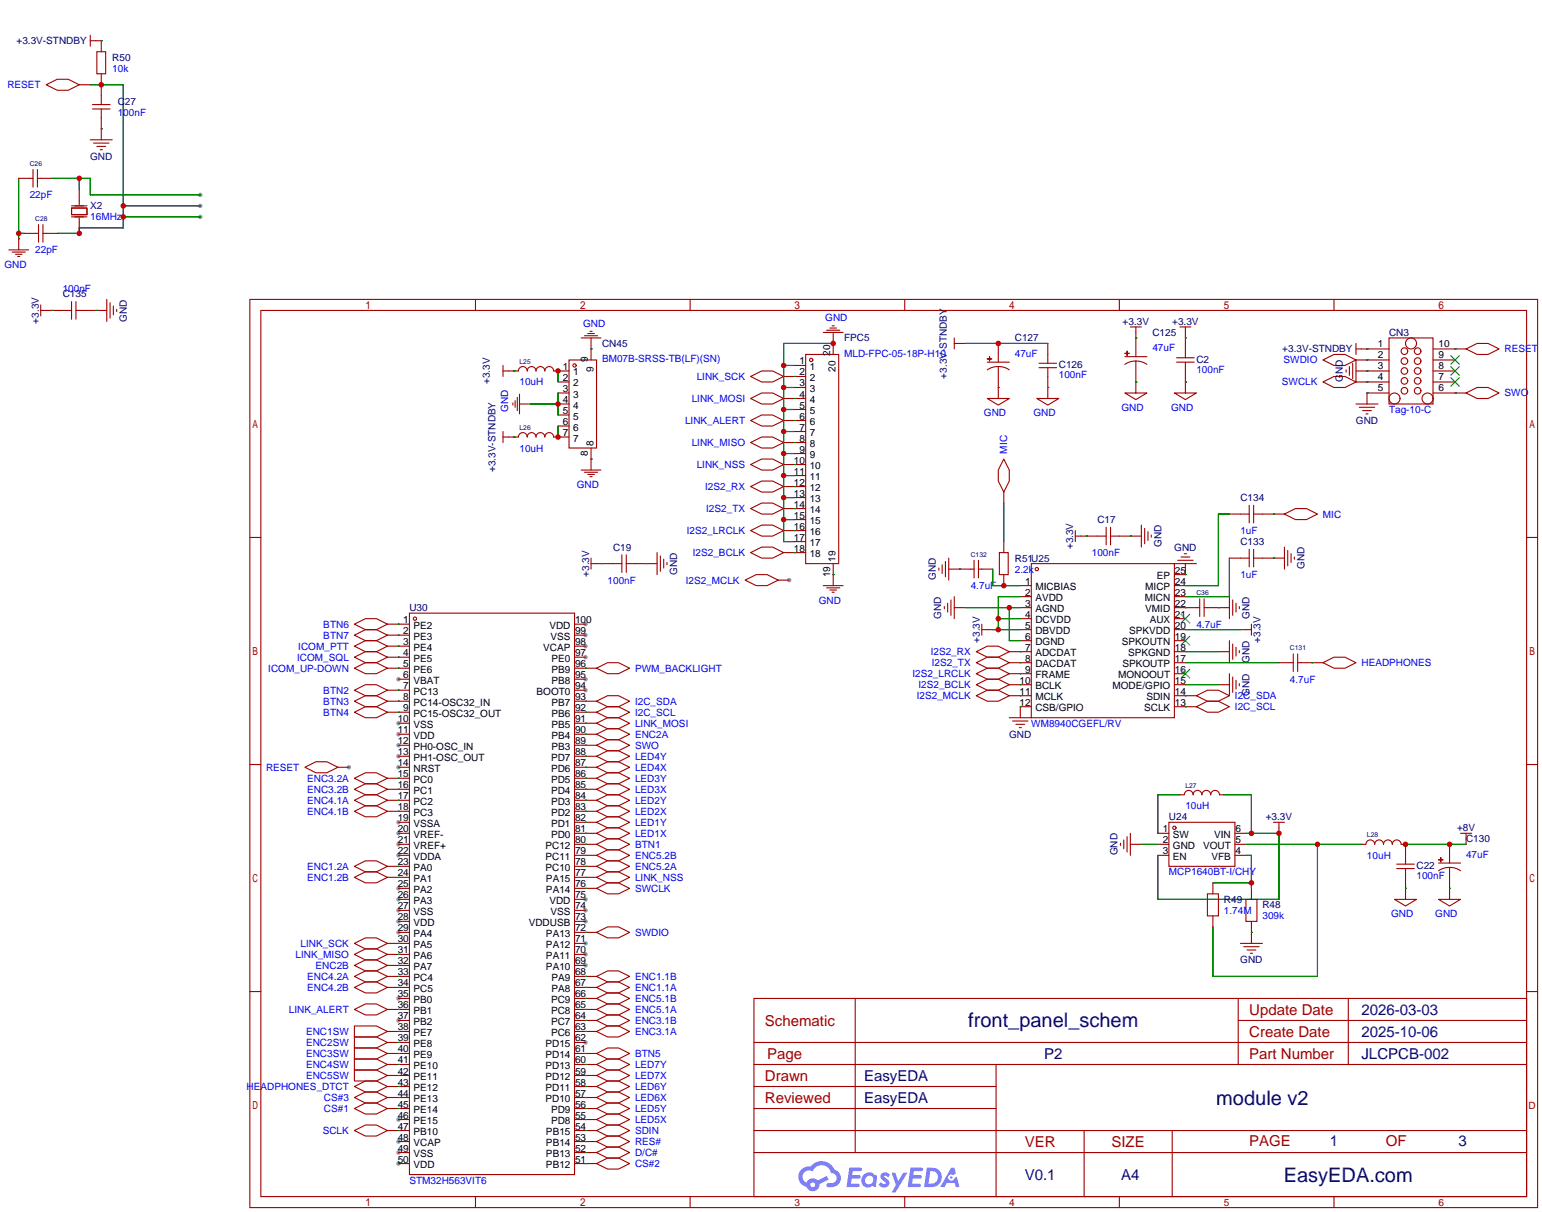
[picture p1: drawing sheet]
<svg xmlns="http://www.w3.org/2000/svg" width="356mm" height="280mm" viewBox="0 0 356 280" stroke-linecap="round" stroke-linejoin="round" font-family="sans-serif">
<g fill="#999">
<circle cx="91.9" cy="156.7" r=".51"/>
<circle cx="91.9" cy="166.9" r=".51"/>
<circle cx="91.9" cy="169.4" r=".51"/>
<circle cx="91.9" cy="172" r=".51"/>
<circle cx="91.9" cy="174.5" r=".51"/>
<circle cx="91.9" cy="177" r=".51"/>
<circle cx="91.9" cy="189.7" r=".51"/>
<circle cx="91.9" cy="192.3" r=".51"/>
<circle cx="91.9" cy="194.8" r=".51"/>
<circle cx="91.9" cy="197.4" r=".51"/>
<circle cx="91.9" cy="205" r=".51"/>
<circle cx="91.9" cy="207.5" r=".51"/>
<circle cx="91.9" cy="210.1" r=".51"/>
<circle cx="91.9" cy="212.6" r=".51"/>
<circle cx="91.9" cy="215.1" r=".51"/>
<circle cx="91.9" cy="230.4" r=".51"/>
<circle cx="91.9" cy="235.5" r=".51"/>
<circle cx="91.9" cy="258.3" r=".51"/>
<circle cx="91.9" cy="263.4" r=".51"/>
<circle cx="91.9" cy="265.9" r=".51"/>
<circle cx="91.9" cy="268.5" r=".51"/>
<circle cx="135.1" cy="240.5" r=".51"/>
<circle cx="135.1" cy="222.8" r=".51"/>
<circle cx="135.1" cy="220.2" r=".51"/>
<circle cx="135.1" cy="217.7" r=".51"/>
<circle cx="135.1" cy="212.6" r=".51"/>
<circle cx="135.1" cy="210.1" r=".51"/>
<circle cx="135.1" cy="207.5" r=".51"/>
<circle cx="135.1" cy="159.3" r=".51"/>
<circle cx="135.1" cy="156.7" r=".51"/>
<circle cx="135.1" cy="151.6" r=".51"/>
<circle cx="135.1" cy="149.1" r=".51"/>
<circle cx="135.1" cy="146.6" r=".51"/>
<circle cx="135.1" cy="144" r=".51"/>
<circle cx="182.1" cy="133.9" r=".51"/>
<circle cx="80.5" cy="177" r=".51"/>
<circle cx="46.2" cy="45" r=".51"/>
<circle cx="46.2" cy="47.5" r=".51"/>
<circle cx="46.2" cy="50" r=".51"/>
</g>
<g fill="none" stroke="#a10000" stroke-width=".25">
<path d="M57.7 69.1h297.1v209.5h-297.1zM60.2 71.6h292.1v204.5h-292.1zM109.7 69.1v2.5M159.3 69.1v2.5M208.8 69.1v2.5M258.3 69.1v2.5M307.8 69.1v2.5M57.7 124h2.5M352.3 124h2.5M57.7 176.4h2.5M352.3 176.4h2.5M57.7 228.8h2.5"/>
<path d="M174 230.4h178.3v45.7h-178.3zM197.4 230.4v35.5M285.8 230.4v15.2M285.8 235.5h66.5M311.1 230.4v15.2M352.3 228.8h2.5M174 250.7h55.9M174 245.6h178.3M174 255.8h55.9M174 240.5h178.3M229.9 245.6v30.5M109.7 276.1v2.5"/>
<path d="M159.3 276.1v2.5M174 265.9h178.3M174 260.9h178.3M208.8 276.1v2.5M250.2 260.9v15.2M258.3 276.1v2.5M270.5 260.9v15.2M307.8 276.1v2.5"/>
</g>
<g fill="#5487ff">
<path d="M203.5 270.8a1.3 1.3 0 0 1 1.9 .3l-.5 .6a.54 .54 0 0 0-.9-.3l.2 .3a1.28 1.28 0 0 1 .7 2 1.53 1.53 0 0 1-2.1-.3l.5-.6 .8 .4a.31 .31 0 0 0 .3-.2 .31 .31 0 0 0-.3-.4 1.12 1.12 0 0 1-.6-1.8z"/>
<path d="M205.8 270.6h.8l.7 2 1.2-2h.9l-2.7 4.5h-.9l1-1.6z"/>
<path d="M196 269.4h2.3a.46 .46 0 0 1 .5 .1 .46 .46 0 0 1 .1 .5l-.4 .2h-1.7l-.2 1h1.7a.4 .4 0 0 1 .3 .4 .4 .4 0 0 1-.4 .3h-1.7l-.1 1.2h1.3a.46 .46 0 0 1 .5 .1 .46 .46 0 0 1 .1 .5l-.3 .2h-2.6z"/>
<path d="M210.1 269.4h2.3a.47 .47 0 0 1 .5 .1 .47 .47 0 0 1 .1 .5l-.4 .2h-1.7l-.1 1h1.6a.4 .4 0 0 1 .3 .4 .4 .4 0 0 1-.4 .3h-1.7l-.1 1.2h1.3a.46 .46 0 0 1 .5 .1 .46 .46 0 0 1 .2 .5l-.4 .2h-2.6z"/>
<path d="M219.5 269.4h.7l.4 1.4-.6 .3a.75 .75 0 0 0-1.2 .3 .75 .75 0 0 0 .5 1.1 .75 .75 0 0 0 1-.7l.5-.3 .6 2.4h-.8l-.3-.9h-1.8l-.6 .9h-.9z"/>
<path d="M213.9 269.4l-.6 4.5h1.4a2.27 2.27 0 0 0 2.6-2.3 2.27 2.27 0 0 0-2.7-2.2zM214.7 270.2a1.5 1.5 0 0 1 1.8 1.6 1.5 1.5 0 0 1-1.9 1.3h-.3z"/>
<path d="M199.3 271.1a1.6 1.6 0 0 0-.3 2.2 1.6 1.6 0 0 0 2.3 .3l.8 .3 .3-2.5-.2-.2-.4-.1a1.58 1.58 0 0 0-2.5 0zM199.9 271.6a.99 .99 0 0 1 1.7 .5 .99 .99 0 0 1-1.4 1.1 .98 .98 0 0 1-.3-1.6z"/>
<path d="M185 269.8a2.37 2.37 0 0 0 1.1 4.1 1.54 1.54 0 0 0 1.8 .9 1.54 1.54 0 0 0 1.2-1.6l2.2-1.1-.5-.7-2.1 1a1.57 1.57 0 0 0-2.6 .5 1.5 1.5 0 0 1-.7-2.1 1.5 1.5 0 0 1 2.2-.5 2.23 2.23 0 0 1 2.2-1.4 2.23 2.23 0 0 1 2 1.8 1.16 1.16 0 0 1 1.3 1.1 1.16 1.16 0 0 1-1.1 1.2h-.7a.47 .47 0 0 0-.6 .4 .47 .47 0 0 0 .5 .5 2.14 2.14 0 0 0 2.7-1.3 2.14 2.14 0 0 0-1.4-2.7 3.2 3.2 0 0 0-5.4-.7h-1.1zM187 273.4a.6 .6 0 0 1 1.2 0 .6 .6 0 0 1-1.2 0z"/>
<circle cx="219.5" cy="271.7" r=".28"/>
</g>
<g fill="none" stroke="#a10000" stroke-width=".25">
<path d="M10.7 19.6l2.5-1.3h2.5l2.6 1.3-2.6 1.2h-2.5zM18.3 19.6h2.5M20.8 9.4h2.6v2.5M20.8 8.1v2.6M22.4 11.9h2v5.1h-2zM23.4 17v7.1M7.6 39.1v4.1M8.6 39.1v4.1M20.8 32.3h5.1M21.3 24.1h4.1M21.3 25.1h4.1M21.6 33h3.5"/>
<path d="M22.4 33.8h2M23.1 34.5h.5M23.4 25.1v7.2M2 57.7h4.6M2.8 58.2h3M3.6 58.7h1.5M4.1 59.2h.5M4.3 55.1h.1M4.3 55.1v2.6M4.3 41.1h3.3M5.6 53.8h3.3M8.6 41.1h3.3"/>
<path d="M8.9 51.8v4.1M9.9 51.8v4.1M9.9 53.8h3.3M16.5 48h3.6v1.5h-3.6zM16.5 47.5h3.6M16.5 50h3.6M18.3 43.7v3.5M18.3 50.3v3.5M9.4 71.6h7.1M9.4 70.4v2.5M16.5 69.6v4.1M17.5 69.6v4.1"/>
<path d="M17.5 71.6h7.1M24.6 69.1v5.1M25.4 69.8v3.6M26.2 70.6v2M26.9 71.4v.5M134.1 78h4.6M134.9 77.5h3M135.6 77h1.6M136.1 76.5h.6M136.4 78v5.1M190 76.7h4.6M190.8 76.2h3"/>
<path d="M191.5 75.7h1.5M192 75.2h.5M192.3 79.2h.1M192.3 76.7v5.1M220.2 79.2h2.6M220.2 78v2.5M230.4 79.2v4.4M241.8 79.2v4.6M260.9 75.4h2.5M262.1 75.4v6.9M272.3 75.4h2.5M273.6 75.4v7.1"/>
<path d="M312.9 79.2v2.6M320.5 78h10.2v15.2h-10.2zM116.1 85.6h3.5a1.02 1.02 0 0 1 1.1-1 1.02 1.02 0 0 1 1 1 1.02 1.02 0 0 1 1-1 1.02 1.02 0 0 1 1 1 1.02 1.02 0 0 1 1-1 1.02 1.02 0 0 1 1 1 1.02 1.02 0 0 1 1-1 1.02 1.02 0 0 1 1.1 1h3.5M116.1 84.3v2.6M116.1 99.6v2.5M118.4 93v.5M118.9 92.5v1.5M119.4 91.7v3M119.9 93.2h2.5M119.9 90.9v4.6M122.4 93.2h.1M128.8 88.1h2.5"/>
<path d="M128.8 90.7h2.5M128.8 93.2h2.5M128.8 95.8h2.5M128.8 98.3h2.5M131.3 83.1h6.4v20.3h-6.4zM136.4 80.5h.1M173.2 86.9l2.6-1.3h2.5l2.5 1.3-2.5 1.2h-2.5zM173.2 91.9l2.6-1.2h2.5l2.5 1.2-2.5 1.3h-2.5zM173.2 97l2.6-1.2h2.5l2.5 1.2-2.5 1.3h-2.5zM180.8 86.9h5.1M180.8 91.9h5.1M180.8 97h5.1"/>
<path d="M183.4 84.3h2.5M183.4 89.4h2.5M183.4 94.5h2.5M183.4 99.6h2.5M185.9 81.8h7.6v48.2h-7.6zM227.8 82.8h1.1zM227.8 91.9h5.1l-2.5 1.6zM227.8 83.6h5.1M228.3 82.3l.1 1zM230.4 89.4h.1M230.4 84.6l1.6 .2 .9 .5M230.4 84.6l-1.1 .1-1.5 .6"/>
<path d="M230.4 84.6v7.3M239.3 91.9h5l-2.5 1.6zM239.8 84.8h4M239.8 83.8h4M241.8 89.4h.1M241.8 84.8v7.1M259.6 81.5l1 .1zM259.6 90.7h5.1l-2.6 1.5zM259.6 82.3h5.1M260.1 81v1zM262.1 88.1h.1M262.1 83.3l1.6 .3 1 .5"/>
<path d="M262.1 83.3l-1 .1-1.5 .7M262.1 83.3v7.4M271 90.7h5.1l-2.5 1.5zM271.5 83.6h4.1M271.5 82.5h4.1M273.6 88.1h.1M273.6 83.6v7.1M305.3 83.1l2.5-1.3h2.6l2.5 1.3-2.5 1.2h-2.6zM305.3 88.1l2.5-1.2h2.6l2.5 1.2-2.5 1.3h-2.6zM310.6 85.3v.6M311.4 84.6v2M312.2 83.8v3.6"/>
<path d="M312.9 80.5h7.6M312.9 83.1h7.6M312.9 85.6h7.6M312.9 88.1h7.6M312.9 93.2h5.1M312.9 83.1v5M313.7 94h3.5M314.5 94.7h2M315.2 95.5h.5M320.5 90.7h-5v2.5M330.7 80.5h7.6M330.7 83.1h5.1"/>
<path d="M330.7 85.6h5.1M330.7 88.1h5.1M330.7 90.7h7.6M338.3 90.7l2.6-1.3h2.5l2.5 1.3-2.5 1.2h-2.5zM338.3 80.5l2.6-1.3h2.5l2.5 1.3-2.5 1.3h-2.5zM116.1 100.8h3.5a1.02 1.02 0 0 1 1.1-1 1.02 1.02 0 0 1 1 1 1.02 1.02 0 0 1 1-1 1.02 1.02 0 0 1 1 1 1.02 1.02 0 0 1 1-1 1.02 1.02 0 0 1 1 1 1.02 1.02 0 0 1 1-1 1.02 1.02 0 0 1 1.1 1h3.5M134.1 108.5h4.6M134.9 109h3M135.6 109.5h1.6M136.1 110h.6M136.4 105.9h.1M136.4 103.4v5.1"/>
<path d="M173.2 102.1l2.6-1.3h2.5l2.5 1.3-2.5 1.3h-2.5zM173.2 107.2l2.6-1.3h2.5l2.5 1.3-2.5 1.3h-2.5zM173.2 112.3l2.6-1.3h2.5l2.5 1.3-2.5 1.2h-2.5zM173.2 117.3l2.6-1.2h2.5l2.5 1.2-2.5 1.3h-2.5zM180.8 102.1h5.1M180.8 107.2h5.1M180.8 112.3h5.1M180.8 117.3h5.1M183.4 104.6h2.5M183.4 109.7h2.5M183.4 114.8h2.5M183.4 119.9h2.5"/>
<path d="M231.6 105.9l1.3 2.6v2.5l-1.3 2.5-1.2-2.5v-2.5zM231.6 113.5v2.6M283.7 118.6h4.6M288.3 116.6v4M289.3 116.6v4M289.3 118.6h7.1M296.4 118.6l2.6-1.3h2.5l2.5 1.3-2.5 1.3h-2.5zM136.4 130h7.1M136.4 128.8v2.5M143.5 128v4.1M144.5 128v4.1M144.5 130h7.1"/>
<path d="M151.6 127.5v5.1M152.4 128.3v3.5M153.2 129v2.1M153.9 129.8v.5M172 133.9l2.5-1.3h2.5l2.6 1.3-2.6 1.2h-2.5zM173.2 122.4l2.6-1.2h2.5l2.5 1.2-2.5 1.3h-2.5zM173.2 127.5l2.6-1.3h2.5l2.5 1.3-2.5 1.3h-2.5zM179.6 133.9h2.5M180.8 122.4h5.1M180.8 127.5h5.1M183.4 125h2.5M190 135.1h4.6"/>
<path d="M190.8 135.6h3M191.5 136.1h1.5M192 136.7h.5M192.3 132.6h.1M192.3 130v5.1M216.7 131.1v.5M217.4 130.3v2M217.9 140v.5M218.2 129.5v3.6M218.7 139.2v2M218.9 131.3h5.9M218.9 128.8v5.1"/>
<path d="M219.5 138.4v3.6M220.2 137.7v5M224.8 129.3v4M225.8 129.3v4M225.8 131.3h3.3M230.6 127.5h2.1v5.1h-2.1zM231.6 125v2.5M231.6 132.6v2.5M235.5 135.1h2.5M235.5 137.7h2.5M238 130h33v35.6h-33zM248.2 123.7h7.1"/>
<path d="M248.2 122.4v2.6M255.3 121.7v4M256.3 121.7v4M256.3 123.7h7.1M263.4 121.2v5M264.2 121.9v3.6M264.9 122.7v2M265.7 123.4v.6M271 130h5.1M271 135.1h2.6M271 137.7h2.6M271.8 129.3h3.5"/>
<path d="M272.5 128.5h2.1M273.3 127.8h.5M273.6 130v2.6h-2.6M276.9 138.2v4M277.9 138.2v4M283.7 137.7v5M283.7 128.8h4.6M284.5 138.4v3.6M285.2 139.2v2M286 140v.5M288.3 126.7v4.1M289.3 128.8h7.1"/>
<path d="M289.3 126.7v4.1M296.4 126.2v5.1M297.2 127v3.6M297.9 127.8v2M298.7 128.5v.5M81.8 151.6l2.5-1.2h2.6l2.5 1.2-2.5 1.3h-2.6zM81.8 149.1l2.5-1.3h2.6l2.5 1.3-2.5 1.3h-2.6zM81.8 146.6l2.5-1.3h2.6l2.5 1.3-2.5 1.2h-2.6zM81.8 159.3l2.5-1.3h2.6l2.5 1.3-2.5 1.2h-2.6zM81.8 144l2.5-1.3h2.6l2.5 1.3-2.5 1.3h-2.6zM81.8 154.2l2.5-1.3h2.6l2.5 1.3-2.5 1.2h-2.6zM89.4 151.6h5.1"/>
<path d="M89.4 149.1h5.1M89.4 146.6h5.1M89.4 159.3h5.1M89.4 144h5.1M89.4 154.2h5.1M91.9 156.7h2.6M94.5 141.5h38.1v129.5h-38.1zM132.6 151.6h2.5M132.6 149.1h2.5M132.6 146.6h2.5M132.6 159.3h2.5M132.6 144h2.5"/>
<path d="M132.6 154.2h5.1M132.6 156.7h2.5M137.7 154.2l2.5-1.3h2.5l2.6 1.3-2.6 1.2h-2.5zM220.2 140.2h2.6M225.3 150.4l2.5-1.3h2.6l2.5 1.3-2.5 1.2h-2.6zM225.3 152.9l2.5-1.3h2.6l2.5 1.3-2.5 1.3h-2.6zM225.3 155.4l2.5-1.2h2.6l2.5 1.2-2.5 1.3h-2.6zM225.3 158l2.5-1.3h2.6l2.5 1.3-2.5 1.3h-2.6zM226.6 145.3h2.5M226.6 144v2.6M232.9 150.4h5.1M232.9 152.9h5.1"/>
<path d="M232.9 155.4h5.1M232.9 158h5.1M235.5 140.2h2.5M235.5 142.7h2.5M235.5 145.3h2.5M235.5 147.8h2.5M271 140.2h5.9M271 142.7h2.6M271 145.3h2.6M271 147.8h2.6M271 150.4h2.6M271 152.9h2.6"/>
<path d="M271 155.4h2.6M271 158h2.6M277.9 140.2h5.8M281.2 150.4h2.5M281.2 158h2.5M283.7 147.8v5.1M283.7 155.4v5.1M284.5 148.6v3.5M284.5 156.2v3.6M285.2 149.4v2M285.2 157v2M286 150.1v.5"/>
<path d="M286 157.7v.5M286.3 145.3h2.5M288.8 144v2.6M295.1 152.9h3.3M298.4 150.9v4M299.5 152.9h5.8M299.5 150.9v4M305.3 152.9l2.5-1.3h2.6l2.5 1.3-2.5 1.3h-2.6zM70.4 177l2.5-1.2h2.5l2.6 1.2-2.6 1.3h-2.5zM78 177h2.5M81.8 161.8l2.5-1.3h2.6l2.5 1.3-2.5 1.3h-2.6zM81.8 164.3l2.5-1.2h2.6l2.5 1.2-2.5 1.3h-2.6z"/>
<path d="M81.8 179.6l2.5-1.3h2.6l2.5 1.3-2.5 1.2h-2.6zM89.4 164.3h5.1M89.4 161.8h5.1M89.4 179.6h5.1M91.9 177h2.6M91.9 174.5h2.6M91.9 166.9h2.6M91.9 169.4h2.6M91.9 172h2.6M132.6 177h5.1M132.6 174.5h5.1M132.6 164.3h5.1"/>
<path d="M132.6 161.8h5.1M132.6 166.9h5.1M132.6 179.6h5.1M132.6 169.4h5.1M132.6 172h5.1M137.7 177l2.5-1.2h2.5l2.6 1.2-2.6 1.3h-2.5zM137.7 174.5l2.5-1.3h2.5l2.6 1.3-2.6 1.3h-2.5zM137.7 164.3l2.5-1.2h2.5l2.6 1.2-2.6 1.3h-2.5zM137.7 161.8l2.5-1.3h2.5l2.6 1.3-2.6 1.3h-2.5zM137.7 166.9l2.5-1.3h2.5l2.6 1.3-2.6 1.2h-2.5zM137.7 179.6l2.5-1.3h2.5l2.6 1.3-2.6 1.2h-2.5zM137.7 169.4l2.5-1.3h2.5l2.6 1.3-2.6 1.3h-2.5z"/>
<path d="M137.7 172l2.5-1.3h2.5l2.6 1.3-2.6 1.2h-2.5zM225.3 160.5l2.5-1.2h2.6l2.5 1.2-2.5 1.3h-2.6zM232.9 160.5h5.1M232.9 165.6h5.1M233.7 166.4h3.5M234.4 167.1h2.1M235.2 167.9h.5M238 163.1h-2.5v2.5M271 160.5h5.1M271 163.1h5.1M276.1 163.1l2.5-1.3h2.6l2.5 1.3-2.5 1.2h-2.6zM276.1 160.5l2.5-1.2h2.6l2.5 1.2-2.5 1.3h-2.6z"/>
<path d="M81.8 199.9l2.5-1.3h2.6l2.5 1.3-2.5 1.3h-2.6zM81.8 182.1l2.5-1.3h2.6l2.5 1.3-2.5 1.3h-2.6zM81.8 184.7l2.5-1.3h2.6l2.5 1.3-2.5 1.2h-2.6zM81.8 187.2l2.5-1.3h2.6l2.5 1.3-2.5 1.3h-2.6zM89.4 184.7h5.1M89.4 182.1h5.1M89.4 187.2h5.1M89.4 199.9h5.1M91.9 192.3h2.6M91.9 194.8h2.6M91.9 197.4h2.6M91.9 189.7h2.6"/>
<path d="M132.6 192.3h5.1M132.6 194.8h5.1M132.6 197.4h5.1M132.6 189.7h5.1M132.6 184.7h5.1M132.6 182.1h5.1M132.6 187.2h5.1M132.6 199.9h5.1M137.7 192.3l2.5-1.3h2.5l2.6 1.3-2.6 1.2h-2.5zM137.7 189.7l2.5-1.2h2.5l2.6 1.2-2.6 1.3h-2.5zM137.7 194.8l2.5-1.3h2.5l2.6 1.3-2.6 1.3h-2.5zM137.7 184.7l2.5-1.3h2.5l2.6 1.3-2.6 1.2h-2.5z"/>
<path d="M137.7 182.1l2.5-1.3h2.5l2.6 1.3-2.6 1.3h-2.5zM137.7 187.2l2.5-1.3h2.5l2.6 1.3-2.6 1.3h-2.5zM137.7 199.9l2.5-1.3h2.5l2.6 1.3-2.6 1.3h-2.5zM137.7 197.4l2.5-1.3h2.5l2.6 1.3-2.6 1.2h-2.5zM258.6 194.6v.5M259.3 193.8v2M260.1 193v3.6M260.9 194.8h2.5M260.9 192.3v5.1M267.2 192.3h2.5M267.2 194.8h2.5M267.2 197.4h2.5"/>
<path d="M269.7 189.7h15.3v10.2h-15.3zM272.3 183.4h1a1.02 1.02 0 0 1 1-1 1.02 1.02 0 0 1 1 1 1.02 1.02 0 0 1 1.1-1 1.02 1.02 0 0 1 1 1 1.02 1.02 0 0 1 1-1 1.02 1.02 0 0 1 1 1 1.02 1.02 0 0 1 1-1 1.02 1.02 0 0 1 1 1h1M285 192.3h2.5M285 194.8h2.5M285 197.4h2.5M293.9 189.7h2.5M295.1 189.7v2.6M314.2 194.8h1a1.02 1.02 0 0 1 1-1 1.02 1.02 0 0 1 1 1 1.02 1.02 0 0 1 1.1-1 1.02 1.02 0 0 1 1 1 1.02 1.02 0 0 1 1-1 1.02 1.02 0 0 1 1 1 1.02 1.02 0 0 1 1-1 1.02 1.02 0 0 1 1 1h1.1v4.6M322.3 199.4h4.1M332 198.4h1zM332 199.1h5.1M332.5 197.9v1z"/>
<path d="M334.5 194.8v4.3M337.1 192.3h2.5M338.3 192.3v2.5M81.8 217.7l2.5-1.3h2.6l2.5 1.3-2.5 1.2h-2.6zM81.8 202.4l2.5-1.2h2.6l2.5 1.2-2.5 1.3h-2.6zM89.4 217.7h5.1M89.4 202.4h5.1M91.9 215.1h2.6M91.9 205h2.6M91.9 207.5h2.6M91.9 210.1h2.6M91.9 212.6h2.6"/>
<path d="M132.6 217.7h2.5M132.6 215.1h5.1M132.6 205h5.1M132.6 202.4h5.1M132.6 207.5h2.5M132.6 210.1h2.5M132.6 212.6h2.5M137.7 215.1l2.5-1.2h2.5l2.6 1.2-2.6 1.3h-2.5zM137.7 205l2.5-1.3h2.5l2.6 1.3-2.6 1.2h-2.5zM137.7 202.4l2.5-1.2h2.5l2.6 1.2-2.6 1.3h-2.5zM278.6 206.2h2.6v5.1h-2.6zM279.9 203.7v2.5"/>
<path d="M279.9 211.3v2.6M286.3 217.7h5M287 218.4h3.6M287.5 207.5h2.6v5.1h-2.6zM287.8 219.2h2M288.5 220h.6M288.8 205v2.5M288.8 212.6v5.1M321.8 207.5h5.1l-2.5 1.5zM322.3 200.4h4.1M324.4 205h.1M324.4 200.4v7.1"/>
<path d="M332 207.5h5.1l-2.6 1.5zM334.5 205h.1M334.5 200.2l1.6 .2 1 .5M334.5 200.2l-1.1 .1-1.4 .6M334.5 200.2v7.3M81.8 239.3h5.1l2.5 1.2-2.5 1.3h-5.1zM81.8 236.7h5.1l2.5 1.3-2.5 1.3h-5.1zM81.8 220.2l2.5-1.3h2.6l2.5 1.3-2.5 1.3h-2.6zM81.8 232.9l2.5-1.3h2.6l2.5 1.3-2.5 1.3h-2.6zM81.8 222.8l2.5-1.3h2.6l2.5 1.3-2.5 1.2h-2.6zM81.8 225.3l2.5-1.3h2.6l2.5 1.3-2.5 1.3h-2.6zM81.8 227.8l2.5-1.2h2.6l2.5 1.2-2.5 1.3h-2.6z"/>
<path d="M89.4 238h5.1M89.4 220.2h5.1M89.4 232.9h5.1M89.4 222.8h5.1M89.4 225.3h5.1M89.4 227.8h5.1M91.9 230.4h2.6M91.9 235.5h2.6M132.6 238h5.1M132.6 220.2h2.5M132.6 232.9h5.1M132.6 222.8h2.5"/>
<path d="M132.6 225.3h5.1M132.6 227.8h5.1M132.6 230.4h5.1M132.6 235.5h5.1M137.7 227.8l2.5-1.2h2.5l2.6 1.2-2.6 1.3h-2.5zM137.7 225.3l2.5-1.3h2.5l2.6 1.3-2.6 1.3h-2.5zM137.7 238l2.5-1.3h2.5l2.6 1.3-2.6 1.3h-2.5zM137.7 235.5l2.5-1.3h2.5l2.6 1.3-2.6 1.2h-2.5zM137.7 232.9l2.5-1.3h2.5l2.6 1.3-2.6 1.3h-2.5zM137.7 230.4l2.5-1.3h2.5l2.6 1.3-2.6 1.2h-2.5zM81.8 255.8l2.5-1.3h2.6l2.5 1.3-2.5 1.2h-2.6zM81.8 250.7l2.5-1.3h2.6l2.5 1.3-2.5 1.3h-2.6z"/>
<path d="M81.8 244.3h5.1l2.5 1.3-2.5 1.3h-5.1zM81.8 241.8h5.1l2.5 1.3-2.5 1.2h-5.1zM81.8 246.9h5.1l2.5 1.3-2.5 1.2h-5.1zM81.8 253.2l2.5-1.2h2.6l2.5 1.2-2.5 1.3h-2.6zM89.4 255.8h5.1M89.4 253.2h5.1M89.4 245.6h5.1M89.4 248.2h5.1M89.4 240.5h5.1M89.4 250.7h5.1M89.4 243.1h5.1M91.9 258.3h2.6"/>
<path d="M132.6 258.3h5.1M132.6 255.8h5.1M132.6 253.2h5.1M132.6 245.6h5.1M132.6 248.2h5.1M132.6 240.5h2.5M132.6 250.7h5.1M132.6 243.1h5.1M137.7 258.3l2.5-1.3h2.5l2.6 1.3-2.6 1.3h-2.5zM137.7 255.8l2.5-1.3h2.5l2.6 1.3-2.6 1.2h-2.5zM137.7 253.2l2.5-1.2h2.5l2.6 1.2-2.6 1.3h-2.5zM137.7 245.6l2.5-1.3h2.5l2.6 1.3-2.6 1.3h-2.5z"/>
<path d="M137.7 248.2l2.5-1.3h2.5l2.6 1.3-2.6 1.2h-2.5zM137.7 250.7l2.5-1.3h2.5l2.6 1.3-2.6 1.3h-2.5zM137.7 243.1l2.5-1.3h2.5l2.6 1.3-2.6 1.2h-2.5zM81.8 260.9l2.5-1.3h2.6l2.5 1.3-2.5 1.2h-2.6zM89.4 260.9h5.1M91.9 265.9h2.6M91.9 268.5h2.6M91.9 263.4h2.6M132.6 260.9h5.1M132.6 265.9h5.1M132.6 268.5h5.1M132.6 263.4h5.1"/>
<path d="M137.7 265.9l2.5-1.2h2.5l2.6 1.2-2.6 1.3h-2.5zM137.7 260.9l2.5-1.3h2.5l2.6 1.3-2.6 1.2h-2.5zM137.7 268.5l2.5-1.3h2.5l2.6 1.3-2.6 1.2h-2.5zM137.7 263.4l2.5-1.3h2.5l2.6 1.3-2.6 1.3h-2.5z"/>
<circle cx="325.6" cy="79.2" r="1.27"/>
<circle cx="132.6" cy="84.3" r=".38"/>
<circle cx="187.2" cy="83.1" r=".38"/>
<circle cx="321.8" cy="91.9" r="1.27"/>
<circle cx="324.1" cy="81" r=".76"/>
<circle cx="324.1" cy="90.2" r=".76"/>
<circle cx="324.1" cy="87.9" r=".76"/>
<circle cx="324.1" cy="85.6" r=".76"/>
<circle cx="324.1" cy="83.3" r=".76"/>
<circle cx="327.2" cy="87.9" r=".76"/>
<circle cx="327.2" cy="81" r=".76"/>
<circle cx="327.2" cy="90.2" r=".76"/>
<circle cx="327.2" cy="85.6" r=".76"/>
<circle cx="327.2" cy="83.3" r=".76"/>
<circle cx="329.4" cy="91.9" r="1.27"/>
<circle cx="239.3" cy="131.3" r=".38"/>
<circle cx="95.8" cy="142.7" r=".38"/>
<circle cx="271" cy="191" r=".38"/>
</g>
<g fill="none" stroke="#008700" stroke-width=".25">
<path d="M20.8 19.6h7.6v33h-10.1v1.2h-5.1M23.4 9.4h.1M23.4 29.7h.1M4.3 53.8h1.3M4.3 41.1v14M11.9 41.1h8.9v3.9h25.4M18.3 41.1v2.6M28.4 47.5h17.8M28.4 50h17.8M11.9 71.6h.1M22.1 71.6h.1M192.3 79.2h-11.5v45.8h2.6"/>
<path d="M222.8 79.2h19M262.1 78h.1M273.6 78h.1M118.6 85.6h.1M122.4 93.2h6.4M128.8 85.6v2.5M128.8 90.7v5.1M128.8 98.3v2.5M136.4 80.5h.1M180.8 84.3h2.6M180.8 89.4h2.6M180.8 94.5h2.6"/>
<path d="M180.8 99.6h2.6M183.4 86.9h.1M183.4 91.9h.1M183.4 97h.1M230.4 89.4h.1M241.8 89.4h.1M262.1 88.1h.1M273.6 88.1h.1M315.5 83.1h.1M315.5 88.1h.1M315.5 90.7h.1M315.5 85.6h.1"/>
<path d="M315.5 80.5h.1M335.8 90.7h.1M335.8 80.5h.1M118.6 100.8h.1M136.4 105.9h.1M180.8 104.6h2.6M180.8 109.7h2.6M180.8 114.8h2.6M180.8 119.9h2.6M183.4 102.1h.1M183.4 107.2h.1M183.4 112.3h.1"/>
<path d="M183.4 117.3h.1M231.6 116.1v8.9M283.7 118.6h-2.5v16.5h-7.6M293.9 118.6h.1M138.9 130h.1M149.1 130h.1M183.4 122.4h.1M183.4 127.5h.1M192.3 132.6h.1M221.5 131.3h.1M229.1 131.3v3.8h6.4M235.5 137.7h-5.1v7.6"/>
<path d="M250.7 123.7h.1M260.9 123.7h.1M273.6 132.6h.1M283.7 128.8v8.9h-10.1M293.9 128.8h.1M91.9 159.3h.1M91.9 146.6h.1M91.9 144h.1M91.9 151.6h.1M91.9 149.1h.1M91.9 154.2h.1M135.1 154.2h.1"/>
<path d="M222.8 140.2h12.7M229.1 145.3h6.4M230.4 142.7h5.1M232.9 140.2v7.6h2.6M235.5 150.4h.1M235.5 152.9h.1M235.5 155.4h.1M235.5 158h.1M273.6 140.2h.1M273.6 145.3h12.7M273.6 158h7.6M273.6 150.4h7.6"/>
<path d="M273.6 152.9h21.5M281.2 140.2h.1M302.8 152.9h.1M91.9 179.6h.1M91.9 161.8h.1M91.9 164.3h.1M135.1 169.4h.1M135.1 179.6h.1M135.1 177h.1M135.1 174.5h.1M135.1 164.3h.1M135.1 161.8h.1"/>
<path d="M135.1 166.9h.1M135.1 172h.1M235.5 163.1h.1M235.5 160.5h.1M273.6 163.1h.1M273.6 160.5h.1M91.9 199.9h.1M91.9 182.1h.1M91.9 184.7h.1M91.9 187.2h.1M135.1 199.9h.1M135.1 197.4h.1"/>
<path d="M135.1 194.8h.1M135.1 192.3h.1M135.1 189.7h.1M135.1 187.2h.1M135.1 184.7h.1M135.1 182.1h.1M263.4 194.8h3.8M272.3 183.4h-5.1v8.9M282.4 183.4h6.4v8.9M287.5 194.8h26.7M287.5 192.3h7.6v15.2h-27.9v-10.1M287.5 197.4h1.3v7.6"/>
<path d="M304 194.8v30.5h-24.1v-11.4M324.4 194.8h13.9M91.9 202.4h.1M91.9 217.7h.1M135.1 202.4h.1M135.1 215.1h.1M135.1 205h.1M279.9 203.7h8.9M288.8 215.1h.1M324.4 205h.1M334.5 205h.1M91.9 222.8h.1"/>
<path d="M91.9 225.3h.1M91.9 227.8h.1M91.9 238h.1M91.9 220.2h.1M91.9 232.9h.1M135.1 227.8h.1M135.1 225.3h.1M135.1 238h.1M135.1 235.5h.1M135.1 232.9h.1M135.1 230.4h.1M91.9 240.5h.1"/>
<path d="M91.9 243.1h.1M91.9 245.6h.1M91.9 248.2h.1M91.9 250.7h.1M91.9 253.2h.1M91.9 255.8h.1M135.1 243.1h.1M135.1 258.3h.1M135.1 255.8h.1M135.1 253.2h.1M135.1 250.7h.1M135.1 248.2h.1"/>
<path d="M135.1 245.6h.1M91.9 260.9h.1M135.1 260.9h.1M135.1 265.9h.1M135.1 268.5h.1M135.1 263.4h.1"/>
</g>
<path d="M334.8 82l2 2.1M334.8 84.6l2 2M334.8 87.1l2 2.1M336.8 84.6l-2 2M336.8 82l-2 2.1M336.8 87.1l-2 2.1M272.5 141.7l2.1 2.1M272.5 146.8l2.1 2M272.5 154.4l2.1 2.1M274.6 141.7l-2.1 2.1M274.6 146.8l-2.1 2M274.6 154.4l-2.1 2.1" fill="none" stroke="#3c3" stroke-width=".25"/>
<g fill="#c00">
<circle cx="288.8" cy="192.3" r=".63"/>
<circle cx="295.1" cy="192.3" r=".63"/>
<circle cx="304" cy="194.8" r=".63"/>
<circle cx="288.8" cy="203.7" r=".63"/>
<circle cx="324.4" cy="194.8" r=".63"/>
<circle cx="334.5" cy="194.8" r=".63"/>
<circle cx="230.4" cy="79.2" r=".63"/>
<circle cx="18.3" cy="41.1" r=".63"/>
<circle cx="18.3" cy="53.8" r=".63"/>
<circle cx="28.4" cy="50" r=".63"/>
<circle cx="28.4" cy="47.5" r=".63"/>
<circle cx="23.4" cy="19.6" r=".63"/>
<circle cx="4.3" cy="53.8" r=".63"/>
<circle cx="230.4" cy="145.3" r=".63"/>
<circle cx="230.4" cy="142.7" r=".63"/>
<circle cx="232.9" cy="140.2" r=".63"/>
<circle cx="231.6" cy="135.1" r=".63"/>
<circle cx="128.8" cy="100.8" r=".63"/>
<circle cx="128.8" cy="85.6" r=".63"/>
<circle cx="128.8" cy="93.2" r=".63"/>
<circle cx="192.3" cy="79.2" r=".63"/>
<circle cx="180.8" cy="84.3" r=".63"/>
<circle cx="180.8" cy="89.4" r=".63"/>
<circle cx="180.8" cy="94.5" r=".63"/>
<circle cx="180.8" cy="99.6" r=".63"/>
<circle cx="180.8" cy="104.6" r=".63"/>
<circle cx="180.8" cy="109.7" r=".63"/>
<circle cx="180.8" cy="114.8" r=".63"/>
<circle cx="180.8" cy="119.9" r=".63"/>
</g>
<g font-size="4.6" fill="#000080">
<text x="223.4" y="237.1">front_panel_schem</text>
<text x="280.7" y="254.9">module v2</text>
<text x="296.3" y="272.6">EasyEDA.com</text>
</g>
<g font-size="3.5" fill="#a00000">
<text x="176.5" y="236.7">Schematic</text>
<text x="288.3" y="239.2">Create Date</text>
<text x="288.3" y="234.1">Update Date</text>
<text x="177" y="244.3">Page</text>
<text x="288.3" y="244.3">Part Number</text>
<text x="176.5" y="249.4">Drawn</text>
<text x="176.5" y="254.5">Reviewed</text>
<text x="236.5" y="264.6">VER</text>
<text x="256.5" y="264.6">SIZE</text>
<text x="288.3" y="264.4">PAGE</text>
<text x="319.8" y="264.4">OF</text>
</g>
<g font-size="3.5" fill="#000080">
<text x="314.2" y="234.1">2026-03-03</text>
<text x="314.2" y="239.2">2025-10-06</text>
<text x="241" y="244.3">P2</text>
<text x="314.2" y="244.3">JLCPCB-002</text>
<text x="199.4" y="249.4">EasyEDA</text>
<text x="199.4" y="254.5">EasyEDA</text>
<text x="306.9" y="264.4">1</text>
<text x="336.6" y="264.4">3</text>
<text x="236.5" y="272.2">V0.1</text>
<text x="258.7" y="272.2">A4</text>
</g>
<g font-size="2.3" fill="#000080">
<text x="3.8" y="10.2">+3.3V-STNDBY</text>
<text x="25.9" y="14">R50</text>
<text x="27.2" y="24.2">C27</text>
<text x="20.8" y="36.9">GND</text>
<text x="20.8" y="48.3">X2</text>
<text x="14.5" y="68.6">C135</text>
<text x="8.9" y="74.7" transform="rotate(-90 8.9 74.7)">+3.3V</text>
<text x="29.3" y="74.2" transform="rotate(-90 29.3 74.2)">GND</text>
<text x="259.1" y="75">+3.3V</text>
<text x="265.9" y="77.5">C125</text>
<text x="270.5" y="75">+3.3V</text>
<text x="320.5" y="77.5">CN3</text>
<text x="138.9" y="80.1">CN45</text>
<text x="194.8" y="78.8">FPC5</text>
<text x="234.2" y="78.8">C127</text>
<text x="276.1" y="83.7">C2</text>
<text x="295.9" y="81.3">+3.3V-STNDBY</text>
<text x="113.1" y="88.6" transform="rotate(-90 113.1 88.6)">+3.3V</text>
<text x="218.5" y="87.4" transform="rotate(-90 218.5 87.4)">+3.3V-STNDBY</text>
<text x="244.3" y="85">C126</text>
<text x="309.9" y="88.2" transform="rotate(-90 309.9 88.2)">GND</text>
<text x="312.9" y="97.8">GND</text>
<text x="114.3" y="109" transform="rotate(-90 114.3 109)">+3.3V-STNDBY</text>
<text x="286.3" y="115.6">C134</text>
<text x="253.2" y="120.7">C17</text>
<text x="286.3" y="125.8">C133</text>
<text x="141.5" y="127">C19</text>
<text x="234.2" y="129.6">R51U25</text>
<text x="247.7" y="126.7" transform="rotate(-90 247.7 126.7)">+3.3V</text>
<text x="268" y="126.3" transform="rotate(-90 268 126.3)">GND</text>
<text x="271" y="127">GND</text>
<text x="301" y="131.3" transform="rotate(-90 301 131.3)">GND</text>
<text x="135.9" y="133.1" transform="rotate(-90 135.9 133.1)">+3.3V</text>
<text x="156.3" y="132.6" transform="rotate(-90 156.3 132.6)">GND</text>
<text x="215.9" y="133.9" transform="rotate(-90 215.9 133.9)">GND</text>
<text x="94.5" y="141">U30</text>
<text x="217.2" y="142.8" transform="rotate(-90 217.2 142.8)">GND</text>
<text x="288.3" y="142.8" transform="rotate(-90 288.3 142.8)">GND</text>
<text x="226.1" y="148.3" transform="rotate(-90 226.1 148.3)">+3.3V</text>
<text x="290.9" y="148.3" transform="rotate(-90 290.9 148.3)">+3.3V</text>
<text x="288.3" y="152.9" transform="rotate(-90 288.3 152.9)">GND</text>
<text x="288.3" y="160.6" transform="rotate(-90 288.3 160.6)">GND</text>
<text x="232.9" y="170.2">GND</text>
<text x="269.7" y="189.3">U24</text>
<text x="292.1" y="189.3">+3.3V</text>
<text x="336.2" y="191.8">+8V</text>
<text x="257.9" y="197.4" transform="rotate(-90 257.9 197.4)">GND</text>
<text x="338.3" y="194.4">C130</text>
<text x="326.9" y="200.6">C22</text>
<text x="282.4" y="208.3">R49</text>
<text x="291.3" y="209.6">R48</text>
<text x="286.2" y="222.3">GND</text>
</g>
<g font-size="2.3" fill="#00f">
<text x="25.9" y="16.6">10k</text>
<text x="1.7" y="20.4">RESET</text>
<text x="27.2" y="26.7">100nF</text>
<text x="6.9" y="45.8">22pF</text>
<text x="20.8" y="50.8">16MHz</text>
<text x="8.1" y="58.5">22pF</text>
<text x="1" y="61.9">GND</text>
<text x="14.5" y="67.4">100nF</text>
<text x="134.6" y="75.4">GND</text>
<text x="190.5" y="74.1">GND</text>
<text x="138.9" y="83.6">BM07B-SRSS-TB(LF)(SN)</text>
<text x="194.8" y="82.3">MLD-FPC-05-18P-H10</text>
<text x="234.2" y="82.3">47uF</text>
<text x="265.9" y="81.1">47uF</text>
<text x="296.2" y="83.9">SWDIO</text>
<text x="347.2" y="81.3">RESET</text>
<text x="119.9" y="88.9">10uH</text>
<text x="160.8" y="87.7">LINK_SCK</text>
<text x="244.3" y="87.3">100nF</text>
<text x="276.1" y="86.1">100nF</text>
<text x="295.8" y="88.9">SWCLK</text>
<text x="117.3" y="95" transform="rotate(-90 117.3 95)">GND</text>
<text x="159.6" y="92.8">LINK_MOSI</text>
<text x="258.8" y="94.8">GND</text>
<text x="270.3" y="94.8">GND</text>
<text x="320.5" y="95.3">Tag-10-C</text>
<text x="347.2" y="91.5">SWO</text>
<text x="158.1" y="97.8">LINK_ALERT</text>
<text x="227.1" y="96">GND</text>
<text x="238.5" y="96">GND</text>
<text x="119.9" y="104.2">10uH</text>
<text x="159.6" y="102.9">LINK_MISO</text>
<text x="160.8" y="108">LINK_NSS</text>
<text x="232.5" y="104.6" transform="rotate(-90 232.5 104.6)">MIC</text>
<text x="133.1" y="112.7">GND</text>
<text x="162.7" y="113.1">I2S2_RX</text>
<text x="163" y="118.2">I2S2_TX</text>
<text x="305.3" y="119.4">MIC</text>
<text x="158.5" y="123.2">I2S2_LRCLK</text>
<text x="286.3" y="123.2">1uF</text>
<text x="159.9" y="128.3">I2S2_BCLK</text>
<text x="252" y="128.3">100nF</text>
<text x="140.2" y="134.7">100nF</text>
<text x="158.2" y="134.7">I2S2_MCLK</text>
<text x="224" y="135.9">4.7uF</text>
<text x="234.2" y="132.1">2.2k</text>
<text x="286.3" y="133.4">1uF</text>
<text x="189" y="139.4">GND</text>
<text x="68.8" y="149.9">ICOM_PTT</text>
<text x="74.6" y="147.4">BTN7</text>
<text x="74.6" y="144.8">BTN6</text>
<text x="276.1" y="144.8">4.7uF</text>
<text x="61.9" y="155">ICOM_UP-DOWN</text>
<text x="68.6" y="152.4">ICOM_SQL</text>
<text x="146.6" y="155">PWM_BACKLIGHT</text>
<text x="214.8" y="151.2">I2S2_RX</text>
<text x="215" y="153.7">I2S2_TX</text>
<text x="314.2" y="153.7">HEADPHONES</text>
<text x="74.6" y="160.1">BTN2</text>
<text x="210.6" y="156.3">I2S2_LRCLK</text>
<text x="211.6" y="161.3">I2S2_MCLK</text>
<text x="212" y="158.8">I2S2_BCLK</text>
<text x="285" y="161.3">I2C_SDA</text>
<text x="297.7" y="157.5">4.7uF</text>
<text x="74.6" y="162.6">BTN3</text>
<text x="74.6" y="165.1">BTN4</text>
<text x="146.6" y="165.1">I2C_SCL</text>
<text x="146.6" y="162.6">I2C_SDA</text>
<text x="146.6" y="167.7">LINK_MOSI</text>
<text x="238" y="167.7">WM8940CGEFL/RV</text>
<text x="285" y="163.9">I2C_SCL</text>
<text x="146.6" y="170.2">ENC2A</text>
<text x="146.6" y="172.8">SWO</text>
<text x="61.4" y="177.8">RESET</text>
<text x="146.6" y="177.8">LED4X</text>
<text x="146.6" y="175.3">LED4Y</text>
<text x="70.9" y="180.4">ENC3.2A</text>
<text x="70.9" y="182.9">ENC3.2B</text>
<text x="70.9" y="185.5">ENC4.1A</text>
<text x="146.6" y="185.5">LED2Y</text>
<text x="146.6" y="182.9">LED3X</text>
<text x="146.6" y="180.4">LED3Y</text>
<text x="70.9" y="188">ENC4.1B</text>
<text x="146.6" y="190.5">LED1Y</text>
<text x="146.6" y="188">LED2X</text>
<text x="273.6" y="186.7">10uH</text>
<text x="146.6" y="193.1">LED1X</text>
<text x="146.6" y="195.6">BTN1</text>
<text x="338.3" y="197.9">47uF</text>
<text x="70.9" y="200.7">ENC1.2A</text>
<text x="70.9" y="203.2">ENC1.2B</text>
<text x="146.6" y="203.2">LINK_NSS</text>
<text x="146.6" y="200.7">ENC5.2A</text>
<text x="146.6" y="198.2">ENC5.2B</text>
<text x="269.7" y="202">MCP1640BT-I/CHY</text>
<text x="315.5" y="198.2">10uH</text>
<text x="326.9" y="202.9">100nF</text>
<text x="146.6" y="205.8">SWCLK</text>
<text x="146.6" y="215.9">SWDIO</text>
<text x="282.4" y="210.9">1.74M</text>
<text x="291.3" y="212.1">309k</text>
<text x="321.1" y="211.6">GND</text>
<text x="331.2" y="211.6">GND</text>
<text x="68.2" y="221">LINK_MISO</text>
<text x="69.4" y="218.5">LINK_SCK</text>
<text x="70.9" y="226.1">ENC4.2A</text>
<text x="72.8" y="223.6">ENC2B</text>
<text x="146.6" y="226.1">ENC1.1B</text>
<text x="66.7" y="233.7">LINK_ALERT</text>
<text x="70.9" y="228.6">ENC4.2B</text>
<text x="146.6" y="228.6">ENC1.1A</text>
<text x="146.6" y="233.7">ENC5.1A</text>
<text x="146.6" y="231.2">ENC5.1B</text>
<text x="70.6" y="238.8">ENC1SW</text>
<text x="146.6" y="238.8">ENC3.1A</text>
<text x="146.6" y="236.3">ENC3.1B</text>
<text x="70.6" y="241.3">ENC2SW</text>
<text x="70.6" y="243.9">ENC3SW</text>
<text x="146.6" y="243.9">BTN5</text>
<text x="56.9" y="251.5">HEADPHONES_DTCT</text>
<text x="70.6" y="246.4">ENC4SW</text>
<text x="70.6" y="249">ENC5SW</text>
<text x="146.6" y="246.4">LED7Y</text>
<text x="146.6" y="249">LED7X</text>
<text x="146.6" y="251.5">LED6Y</text>
<text x="74.7" y="256.6">CS#1</text>
<text x="74.7" y="254">CS#3</text>
<text x="146.6" y="256.6">LED5Y</text>
<text x="146.6" y="254">LED6X</text>
<text x="74.5" y="261.7">SCLK</text>
<text x="146.6" y="259.1">LED5X</text>
<text x="146.6" y="261.7">SDIN</text>
<text x="146.6" y="266.7">D/C#</text>
<text x="146.6" y="269.3">CS#2</text>
<text x="146.6" y="264.2">RES#</text>
<text x="94.5" y="273.1">STM32H563VIT6</text>
</g>
<g font-size="2.3">
<text x="135.7" y="83.4" transform="rotate(-90 135.7 83.4)">9</text>
<text x="191.6" y="82.1" transform="rotate(-90 191.6 82.1)">20</text>
<text x="318" y="80.1">1</text>
<text x="318" y="82.6">2</text>
<text x="332" y="80.1">10</text>
<text x="332" y="82.6">9</text>
<text x="129.9" y="85.4">1</text>
<text x="129.9" y="87.9">2</text>
<text x="132.3" y="86.6">1</text>
<text x="132.3" y="89.2">2</text>
<text x="137" y="85.8" transform="rotate(-90 137 85.8)">9</text>
<text x="184.5" y="84.1">1</text>
<text x="184.5" y="86.6">2</text>
<text x="184.5" y="89.2">3</text>
<text x="186.9" y="85.4">1</text>
<text x="186.9" y="87.9">2</text>
<text x="192.8" y="85.8" transform="rotate(-90 192.8 85.8)">20</text>
<text x="318" y="85.1">3</text>
<text x="318" y="87.7">4</text>
<text x="332" y="85.1">8</text>
<text x="332" y="87.7">7</text>
<text x="129.9" y="90.4">3</text>
<text x="129.9" y="93">4</text>
<text x="129.9" y="95.5">5</text>
<text x="132.3" y="91.7">3</text>
<text x="132.3" y="94.3">4</text>
<text x="184.5" y="91.7">4</text>
<text x="184.5" y="94.3">5</text>
<text x="186.9" y="90.4">3</text>
<text x="186.9" y="93">4</text>
<text x="186.9" y="95.5">5</text>
<text x="318" y="90.2">5</text>
<text x="332" y="90.2">6</text>
<text x="129.9" y="98.1">6</text>
<text x="129.9" y="100.6">7</text>
<text x="132.3" y="96.8">5</text>
<text x="132.3" y="99.3">6</text>
<text x="132.3" y="101.9">7</text>
<text x="184.5" y="96.8">6</text>
<text x="184.5" y="99.3">7</text>
<text x="184.5" y="101.9">8</text>
<text x="186.9" y="98.1">6</text>
<text x="186.9" y="100.6">7</text>
<text x="135.7" y="105.3" transform="rotate(-90 135.7 105.3)">8</text>
<text x="137" y="102.9" transform="rotate(-90 137 102.9)">8</text>
<text x="183.2" y="107">10</text>
<text x="184.5" y="104.4">9</text>
<text x="186.9" y="103.1">8</text>
<text x="186.9" y="105.7">9</text>
<text x="183.2" y="109.5">11</text>
<text x="183.2" y="112">12</text>
<text x="186.9" y="108.2">10</text>
<text x="186.9" y="110.8">11</text>
<text x="186.9" y="113.3">12</text>
<text x="183.2" y="114.6">13</text>
<text x="183.2" y="117.1">14</text>
<text x="183.2" y="119.7">15</text>
<text x="186.9" y="115.8">13</text>
<text x="186.9" y="118.4">14</text>
<text x="183.2" y="122.2">16</text>
<text x="183.2" y="124.7">17</text>
<text x="186.9" y="120.9">15</text>
<text x="186.9" y="123.5">16</text>
<text x="183.2" y="127.3">18</text>
<text x="186.9" y="126">17</text>
<text x="186.9" y="128.5">18</text>
<text x="192.8" y="129.6" transform="rotate(-90 192.8 129.6)">19</text>
<text x="191.6" y="133.2" transform="rotate(-90 191.6 133.2)">19</text>
<text x="236.6" y="137.4">2</text>
<text x="236.6" y="134.9">1</text>
<text x="238.9" y="136.2">MICBIAS</text>
<text x="264.3" y="136.2">MICP</text>
<text x="267" y="133.6">EP</text>
<text x="271.1" y="132.4">25</text>
<text x="271.1" y="134.9">24</text>
<text x="271.1" y="137.4">23</text>
<text x="93.1" y="143.8">1</text>
<text x="132.7" y="143.8">100</text>
<text x="236.6" y="142.5">4</text>
<text x="236.6" y="140">3</text>
<text x="238.9" y="143.8">DCVDD</text>
<text x="238.9" y="141.2">AGND</text>
<text x="238.9" y="138.7">AVDD</text>
<text x="264.2" y="138.7">MICN</text>
<text x="264.3" y="141.2">VMID</text>
<text x="265.3" y="143.8">AUX</text>
<text x="271.1" y="140">22</text>
<text x="271.1" y="142.5">21</text>
<text x="93.1" y="146.3">2</text>
<text x="93.1" y="148.9">3</text>
<text x="95.4" y="145.1">PE2</text>
<text x="95.4" y="147.6">PE3</text>
<text x="126.8" y="145.1">VDD</text>
<text x="127" y="147.6">VSS</text>
<text x="132.7" y="148.9">98</text>
<text x="132.7" y="146.3">99</text>
<text x="236.6" y="147.6">6</text>
<text x="236.6" y="145.1">5</text>
<text x="238.9" y="148.9">DGND</text>
<text x="238.9" y="146.3">DBVDD</text>
<text x="258.9" y="148.9">SPKOUTN</text>
<text x="260.6" y="146.3">SPKVDD</text>
<text x="271.1" y="145.1">20</text>
<text x="271.1" y="147.6">19</text>
<text x="93.1" y="151.4">4</text>
<text x="93.1" y="153.9">5</text>
<text x="95.4" y="150.1">PE4</text>
<text x="95.4" y="152.7">PE5</text>
<text x="95.4" y="155.2">PE6</text>
<text x="125.4" y="150.1">VCAP</text>
<text x="127.3" y="155.2">PB9</text>
<text x="127.3" y="152.7">PE0</text>
<text x="132.7" y="153.9">96</text>
<text x="132.7" y="151.4">97</text>
<text x="236.6" y="155.2">9</text>
<text x="236.6" y="152.7">8</text>
<text x="236.6" y="150.1">7</text>
<text x="238.9" y="153.9">DACDAT</text>
<text x="238.9" y="151.4">ADCDAT</text>
<text x="259" y="153.9">SPKOUTP</text>
<text x="260.3" y="151.4">SPKGND</text>
<text x="271.1" y="150.1">18</text>
<text x="271.1" y="152.7">17</text>
<text x="271.1" y="155.2">16</text>
<text x="93.1" y="156.5">6</text>
<text x="93.1" y="159">7</text>
<text x="93.1" y="161.6">8</text>
<text x="95.4" y="157.8">VBAT</text>
<text x="95.4" y="160.3">PC13</text>
<text x="123.8" y="160.3">BOOT0</text>
<text x="127.3" y="157.8">PB8</text>
<text x="132.7" y="161.6">93</text>
<text x="132.7" y="159">94</text>
<text x="132.7" y="156.5">95</text>
<text x="235.3" y="160.3">11</text>
<text x="235.3" y="157.8">10</text>
<text x="238.9" y="161.6">MCLK</text>
<text x="238.9" y="159">BCLK</text>
<text x="238.9" y="156.5">FRAME</text>
<text x="256.7" y="159">MODE/GPIO</text>
<text x="258" y="156.5">MONOOUT</text>
<text x="264.6" y="161.6">SDIN</text>
<text x="271.1" y="157.8">15</text>
<text x="271.1" y="160.3">14</text>
<text x="91.8" y="166.6">10</text>
<text x="93.1" y="164.1">9</text>
<text x="95.4" y="162.8">PC14-OSC32_IN</text>
<text x="95.4" y="165.4">PC15-OSC32_OUT</text>
<text x="95.4" y="167.9">VSS</text>
<text x="127.3" y="167.9">PB5</text>
<text x="127.3" y="165.4">PB6</text>
<text x="127.3" y="162.8">PB7</text>
<text x="132.7" y="166.6">91</text>
<text x="132.7" y="164.1">92</text>
<text x="235.3" y="162.8">12</text>
<text x="238.9" y="164.1">CSB/GPIO</text>
<text x="264" y="164.1">SCLK</text>
<text x="271.1" y="162.8">13</text>
<text x="91.8" y="169.2">11</text>
<text x="91.8" y="171.7">12</text>
<text x="95.4" y="170.5">VDD</text>
<text x="95.4" y="173">PH0-OSC_IN</text>
<text x="127.3" y="173">PB3</text>
<text x="127.3" y="170.5">PB4</text>
<text x="132.7" y="171.7">89</text>
<text x="132.7" y="169.2">90</text>
<text x="91.8" y="174.3">13</text>
<text x="91.8" y="176.8">14</text>
<text x="91.8" y="179.3">15</text>
<text x="95.4" y="175.5">PH1-OSC_OUT</text>
<text x="95.4" y="178.1">NRST</text>
<text x="127.2" y="178.1">PD6</text>
<text x="127.2" y="175.5">PD7</text>
<text x="132.7" y="179.3">86</text>
<text x="132.7" y="176.8">87</text>
<text x="132.7" y="174.3">88</text>
<text x="91.8" y="181.9">16</text>
<text x="91.8" y="184.4">17</text>
<text x="95.4" y="180.6">PC0</text>
<text x="95.4" y="183.2">PC1</text>
<text x="95.4" y="185.7">PC2</text>
<text x="127.2" y="185.7">PD3</text>
<text x="127.2" y="183.2">PD4</text>
<text x="127.2" y="180.6">PD5</text>
<text x="132.7" y="184.4">84</text>
<text x="132.7" y="181.9">85</text>
<text x="91.8" y="187">18</text>
<text x="91.8" y="189.5">19</text>
<text x="95.4" y="188.2">PC3</text>
<text x="95.4" y="190.8">VSSA</text>
<text x="127.2" y="190.8">PD1</text>
<text x="127.2" y="188.2">PD2</text>
<text x="132.7" y="189.5">82</text>
<text x="132.7" y="187">83</text>
<text x="91.8" y="192">20</text>
<text x="91.8" y="194.6">21</text>
<text x="91.8" y="197.1">22</text>
<text x="95.4" y="193.3">VREF-</text>
<text x="95.4" y="195.9">VREF+</text>
<text x="125.9" y="195.9">PC12</text>
<text x="127.2" y="193.3">PD0</text>
<text x="132.7" y="197.1">79</text>
<text x="132.7" y="194.6">80</text>
<text x="132.7" y="192">81</text>
<text x="268.3" y="192">1</text>
<text x="268.3" y="194.6">2</text>
<text x="268.3" y="197.1">3</text>
<text x="270.7" y="193.3">SW</text>
<text x="270.7" y="195.9">GND</text>
<text x="277.6" y="195.9">VOUT</text>
<text x="280.2" y="193.3">VIN</text>
<text x="285.1" y="197.1">4</text>
<text x="285.1" y="194.6">5</text>
<text x="285.1" y="192">6</text>
<text x="91.8" y="199.7">23</text>
<text x="91.8" y="202.2">24</text>
<text x="95.4" y="198.4">VDDA</text>
<text x="95.4" y="200.9">PA0</text>
<text x="95.4" y="203.5">PA1</text>
<text x="125.9" y="200.9">PC10</text>
<text x="125.9" y="198.4">PC11</text>
<text x="126" y="203.5">PA15</text>
<text x="132.7" y="202.2">77</text>
<text x="132.7" y="199.7">78</text>
<text x="270.7" y="198.4">EN</text>
<text x="279.6" y="198.4">VFB</text>
<text x="91.8" y="204.7">25</text>
<text x="91.8" y="207.3">26</text>
<text x="91.8" y="209.8">27</text>
<text x="95.4" y="206">PA2</text>
<text x="95.4" y="208.6">PA3</text>
<text x="126" y="206">PA14</text>
<text x="126.8" y="208.6">VDD</text>
<text x="132.7" y="209.8">74</text>
<text x="132.7" y="207.3">75</text>
<text x="132.7" y="204.7">76</text>
<text x="91.8" y="212.4">28</text>
<text x="91.8" y="214.9">29</text>
<text x="95.4" y="211.1">VSS</text>
<text x="95.4" y="213.6">VDD</text>
<text x="122" y="213.6">VDDUSB</text>
<text x="127" y="211.1">VSS</text>
<text x="132.7" y="214.9">72</text>
<text x="132.7" y="212.4">73</text>
<text x="91.8" y="217.4">30</text>
<text x="91.8" y="220">31</text>
<text x="95.4" y="216.2">PA4</text>
<text x="95.4" y="218.7">PA5</text>
<text x="95.4" y="221.3">PA6</text>
<text x="126" y="221.3">PA11</text>
<text x="126" y="218.7">PA12</text>
<text x="126" y="216.2">PA13</text>
<text x="132.7" y="220">70</text>
<text x="132.7" y="217.4">71</text>
<text x="91.8" y="222.5">32</text>
<text x="91.8" y="225.1">33</text>
<text x="91.8" y="227.6">34</text>
<text x="95.4" y="223.8">PA7</text>
<text x="95.4" y="226.3">PC4</text>
<text x="126" y="223.8">PA10</text>
<text x="127.3" y="226.3">PA9</text>
<text x="132.7" y="227.6">67</text>
<text x="132.7" y="225.1">68</text>
<text x="132.7" y="222.5">69</text>
<text x="91.8" y="230.1">35</text>
<text x="91.8" y="232.7">36</text>
<text x="95.4" y="228.9">PC5</text>
<text x="95.4" y="231.4">PB0</text>
<text x="95.4" y="234">PB1</text>
<text x="127.2" y="234">PC8</text>
<text x="127.2" y="231.4">PC9</text>
<text x="127.3" y="228.9">PA8</text>
<text x="132.7" y="232.7">65</text>
<text x="132.7" y="230.1">66</text>
<text x="91.8" y="235.2">37</text>
<text x="91.8" y="237.8">38</text>
<text x="95.4" y="236.5">PB2</text>
<text x="95.4" y="239">PE7</text>
<text x="127.2" y="239">PC6</text>
<text x="127.2" y="236.5">PC7</text>
<text x="132.7" y="237.8">63</text>
<text x="132.7" y="235.2">64</text>
<text x="91.8" y="240.3">39</text>
<text x="91.8" y="242.8">40</text>
<text x="91.8" y="245.4">41</text>
<text x="95.4" y="241.6">PE8</text>
<text x="95.4" y="244.1">PE9</text>
<text x="125.9" y="244.1">PD14</text>
<text x="125.9" y="241.6">PD15</text>
<text x="132.7" y="245.4">60</text>
<text x="132.7" y="242.8">61</text>
<text x="132.7" y="240.3">62</text>
<text x="91.8" y="247.9">42</text>
<text x="91.8" y="250.5">43</text>
<text x="95.4" y="246.7">PE10</text>
<text x="95.4" y="249.2">PE11</text>
<text x="95.4" y="251.7">PE12</text>
<text x="125.9" y="251.7">PD11</text>
<text x="125.9" y="249.2">PD12</text>
<text x="125.9" y="246.7">PD13</text>
<text x="132.7" y="250.5">58</text>
<text x="132.7" y="247.9">59</text>
<text x="91.8" y="253">44</text>
<text x="91.8" y="255.5">45</text>
<text x="95.4" y="254.3">PE13</text>
<text x="95.4" y="256.8">PE14</text>
<text x="125.9" y="254.3">PD10</text>
<text x="127.2" y="256.8">PD9</text>
<text x="132.7" y="255.5">56</text>
<text x="132.7" y="253">57</text>
<text x="91.8" y="258.1">46</text>
<text x="91.8" y="260.6">47</text>
<text x="91.8" y="263.2">48</text>
<text x="95.4" y="259.4">PE15</text>
<text x="95.4" y="261.9">PB10</text>
<text x="126" y="261.9">PB15</text>
<text x="127.2" y="259.4">PD8</text>
<text x="132.7" y="263.2">53</text>
<text x="132.7" y="260.6">54</text>
<text x="132.7" y="258.1">55</text>
<text x="91.8" y="265.7">49</text>
<text x="91.8" y="268.2">50</text>
<text x="95.4" y="264.4">VCAP</text>
<text x="95.4" y="267">VSS</text>
<text x="95.4" y="269.5">VDD</text>
<text x="126" y="269.5">PB12</text>
<text x="126" y="267">PB13</text>
<text x="126" y="264.4">PB14</text>
<text x="132.7" y="268.2">51</text>
<text x="132.7" y="265.7">52</text>
</g>
<g font-size="2.3" fill="#a00000">
<text x="352.7" y="255.8">D</text>
<text x="183.4" y="278.2">3</text>
<text x="232.9" y="278.2">4</text>
<text x="282.4" y="278.2">5</text>
<text x="332" y="278.2">6</text>
</g>
<g font-size="1.6" fill="#000080">
<text x="6.9" y="38.3">C26</text>
<text x="8.1" y="51">C28</text>
<text x="119.9" y="84">L25</text>
<text x="119.9" y="99.3">L26</text>
<text x="224" y="128.5">C132</text>
<text x="276.1" y="137.4">C36</text>
<text x="297.7" y="150.1">C131</text>
<text x="273.6" y="181.8">L27</text>
<text x="315.5" y="193.2">L28</text>
</g>
</svg>
